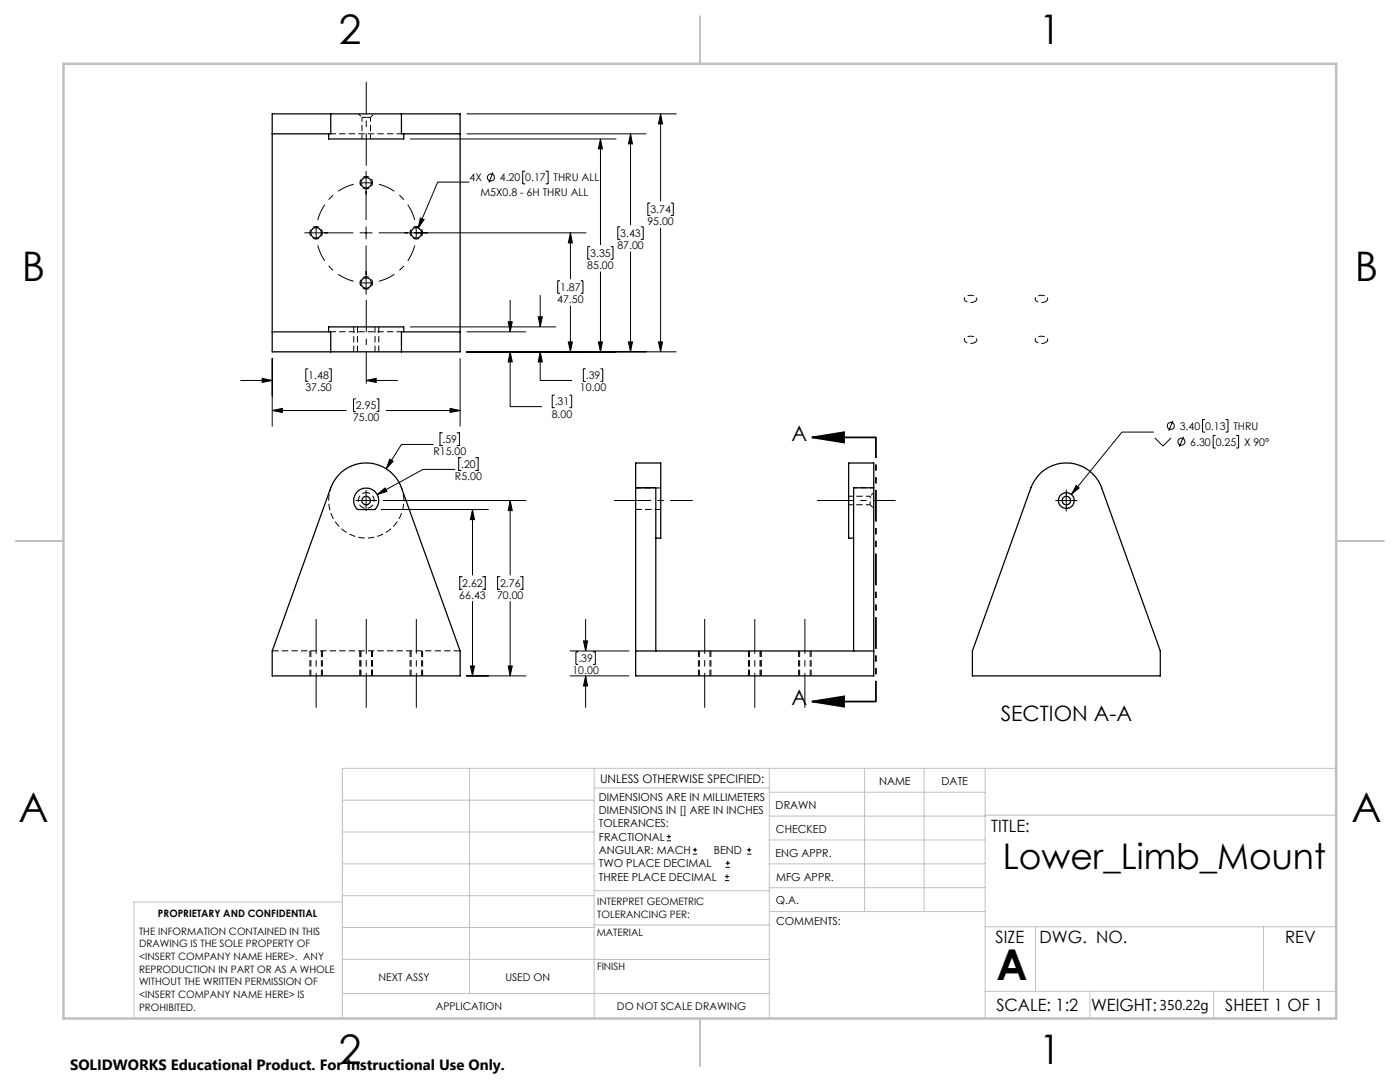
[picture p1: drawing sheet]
<svg xmlns="http://www.w3.org/2000/svg" width="279mm" height="216mm" viewBox="0 0 279 216" stroke-linecap="round" stroke-linejoin="round" font-family="sans-serif">
<g fill="none" stroke="#000" stroke-width=".2" stroke-dasharray="1.3 .6" stroke-linecap="butt">
<path d="M70.6 65.2v5M71.3 65.2v5M74.8 65.2v5M75.6 70.2v-5M131.9 97.4h-5M131.9 101.7h-5M54.3 129.9h37.5M61.8 134.9v-5M62 129.9v5M64.1 134.9v-5M64.3 134.9v-5M71.8 134.9v-5"/>
<path d="M72 129.9v5M74.1 134.9v-5M74.3 134.9v-5M81.8 134.9v-5M82 129.9v5M84.1 134.9v-5M84.3 134.9v-5M139.4 134.9v-5M139.6 129.9v5M141.7 134.9v-5M141.9 134.9v-5M149.4 134.9v-5"/>
<path d="M149.6 129.9v5M151.7 134.9v-5M151.9 134.9v-5M159.4 134.9v-5M159.6 129.9v5M161.7 134.9v-5M161.9 134.9v-5"/>
</g>
<path d="M66 97.3a7.5 7.5 0 0 0 7.1 10.1 7.5 7.5 0 0 0 7.1-10.1" fill="none" stroke="#000" stroke-width=".2" stroke-dasharray="1.3 .6" stroke-dashoffset=".6" stroke-linecap="butt"/>
<path d="M71.5 22.7l.7 .7M73.9 23.4l.8-.7M74.3 36.4a1.25 1.25 0 0 0-1.8-1.1 1.25 1.25 0 0 0-.1 2.2 1.25 1.25 0 0 0 1.9-.9v-.2M64.3 46.4a1.25 1.25 0 0 0-1.8-1.1 1.25 1.25 0 0 0-.1 2.2 1.25 1.25 0 0 0 1.9-.9v-.2M74.3 56.4a1.25 1.25 0 0 0-1.8-1.1 1.25 1.25 0 0 0-.1 2.2 1.25 1.25 0 0 0 1.9-.9v-.2M84.3 46.4a1.25 1.25 0 0 0-1.8-1.1 1.25 1.25 0 0 0-.1 2.2 1.25 1.25 0 0 0 1.9-.9v-.2M73.1 98.3a1.58 1.58 0 0 1 1.4 2.3 1.58 1.58 0 0 1-2.7 .2 1.58 1.58 0 0 1 1-2.5h.3M126.9 97.3h4M170.4 97.3h4M174.4 98.3l-.7 .7M173.7 100.7l.7 .7" fill="none" stroke="#000" stroke-width=".2" stroke-dasharray="1.3 .6" stroke-dashoffset=".5" stroke-linecap="butt"/>
<g fill="none" stroke="#000" stroke-width=".25">
<path d="M65.6 26.7v1h15v-1M66 22.7h14.1M66 22.7h-11.7v47.5h11.7M66 22.7v4h-11.7M80.1 22.7h11.7v47.5h-11.7M80.1 22.7v4h11.7M54.3 66.2h11.7v4M65.6 66.2v-1h15v1M66 70.2h14.1M91.8 66.2h-11.7v4M67.7 94.7a7.5 7.5 0 0 1 12.4 2.6l11.7 32.6v5h-37.5v-5l11.7-32.6 .5-1.1zM71.3 98.1a2.51 2.51 0 0 1 3.6 0 2.51 2.51 0 0 1-.1 3.6h-3.5a2.53 2.53 0 0 1 0-3.6z"/>
<path d="M126.9 97.3v-4.9h5v15h-1M126.9 97.3v37.6h47.5v-37.6M126.9 97.3h4v32.6M174.4 97.3v-4.9h-5v15h1M174.4 97.3h-4v32.6M207.4 94.7a7.5 7.5 0 0 1 12.5 2.6l11.7 32.6v5h-37.5v-5l11.6-32.6 .6-1.1zM126.9 129.9h47.5"/>
<circle cx="73.1" cy="36.5" r="1.05"/>
<circle cx="63.1" cy="46.5" r="1.06"/>
<circle cx="73.1" cy="56.5" r="1.04"/>
<circle cx="83.1" cy="46.5" r="1.06"/>
<circle cx="73.1" cy="99.9" r=".84"/>
<circle cx="212.8" cy="99.9" r="1.58"/>
<circle cx="212.8" cy="99.9" r=".85"/>
</g>
<path d="M173.7 99v1.7" fill="none" stroke="#000" stroke-width=".2" stroke-dasharray="1.3 .6" stroke-dashoffset=".9" stroke-linecap="butt"/>
<path d="M72.2 23.4h.9M72.2 23.4v4.3M73.1 23.4h.8M73.9 27.7v-4.3M173.7 99h-4.3M169.4 100.7h4.3" fill="none" stroke="#000" stroke-width=".2" stroke-dasharray="1.3 .6" stroke-dashoffset=".4" stroke-linecap="butt"/>
<path d="M66 26.7h14.2M66 66.2h14.2" fill="none" stroke="#000" stroke-width=".2" stroke-dasharray="1.3 .6" stroke-dashoffset=".2" stroke-linecap="butt"/>
<g fill="none" stroke="#000" stroke-width=".2">
<path d="M71.8 36.5h2.5M73.1 34.1v9.8M81.8 27.7h41.2M93.1 26.7h35.9M93.1 22.7h41.9M93.7 36.3h-6.4l-3.8 9.2M98.4 34.4l-.8 2M104.8 34.1h-.5v2.6h.5M108.9 34.1h.5v2.6h-.5M119.8 27.7l.4 2h-.8zM119.8 27.7v21.2M125.8 26.7l.4 2h-.8z"/>
<path d="M125.8 26.7v18.2M131.8 22.7l.4 2h-.8zM131.8 22.7v17.5M60.7 46.5h9.8M63.1 45.2v2.5M71.8 46.5h2.5M71.8 56.4l1.1 .1 1.4-.1M73.1 45.2v2.5M73.1 49v9.8M75.6 46.5h41.4M83 45.2v2.5M83.9 43.5l.7 .3-1.1 1.7z"/>
<path d="M101.8 59.9v6.3M107.8 58.9v6.3M111.8 56h-.5v2.5h.5M113.8 46.5l.4 2h-.8zM113.8 46.5v9.2M115.9 56h.4v2.5h-.4M117.8 49.2h-.5v2.5h.5M119.8 54.2v16M121.9 49.2h.4v2.5h-.4M123.8 45.3h-.5v2.5h.5M125.8 50.2v20M127.9 45.3h.5v2.5h-.5"/>
<path d="M129.8 40.5h-.5v2.5h.5M131.8 45.4v24.8M133.9 40.5h.5v2.5h-.5M48 75.9h6.3M52.3 75.5l2 .4-2 .4zM54.3 71.5v13.6M61.5 73.6h-.5v2.5h.5M65.6 73.6h.5v2.5h-.5M71 79.6h-.4v2.5h.4M73.1 75.9l2-.4v.8zM73.1 75.9h6.3M75.1 79.6h.5v2.5h-.5"/>
<path d="M81.8 65.2h29.2M91.8 71.5v13.6M93.1 70.2h41.9M93.1 66.2h11.9M101.4 64.2h.8l-.4 2zM101.8 70.2l.4 2h-.8zM101.8 70.2v10.9h6.4M107.4 63.2h.8l-.4 2zM107.8 70.2l.4 2h-.8zM107.8 70.2v5.7h6.4M110.7 78.8h-.5v2.6h.5M113.4 68.2h.8l-.4 2z"/>
<path d="M113.6 78.8h.5v2.6h-.5M113.8 61v9.2M116.9 73.6h-.5v2.5h.5M119.4 68.2h.8l-.4 2zM119.8 73.6h.5v2.5h-.5M125.4 68.2h.8l-.4 2zM131.4 68.2h.8l-.4 2zM54.3 81.9l2-.4v.8zM54.3 81.9h14.8M70.9 99.9h4.3M73.1 97.8v4.2M75.3 98.7l1.5-1.3 .4 .7z"/>
<path d="M76.5 99.9h28.5M77 81.9h14.8M77.8 91.6l.7 .4-1.4 1.5zM86.5 88.7h-6.4l-3 4.8M88.3 86.4h-.5v2.5h.5M89.8 81.5l2 .4-2 .4zM90.8 93.7h-6.4l-9.1 5M91.2 86.4h.5v2.5h-.5M92 91.3h-.5v2.6h.5M94.9 91.3h.5v2.6h-.5M101.8 99.9l.4 2h-.8zM101.8 99.9v14.9"/>
<path d="M210.7 99.9h4.2M212.8 97.8v4.2M214.8 96.9l.6 .5-1.6 1.3zM230.3 86.2h-6.4l-10.1 12.5M230.5 87.4l1.6 1.6 1.6-1.6M234.1 84l-.8 2M236.2 87.1l-.8 2M240.5 83.7h-.5v2.5h.5M242.6 86.9h-.5v2.5h.5M244.6 83.7h.5v2.5h-.5M246.7 86.9h.5v2.5h-.5M76.1 101.7h21.4"/>
<path d="M92.3 115.1h-.5v2.5h.5M94.3 101.7l.4 2h-.8zM94.3 101.7v13.1M96.3 115.1h.5v2.5h-.5M99.8 115.1h-.5v2.5h.5M103.9 115.1h.5v2.5h-.5M93.1 134.9h11.9M93.9 132.9h.8l-.4 2zM94.3 120v14.9M101.4 132.9h.8l-.4 2zM101.8 120v14.9M113.7 134.9h11.9"/>
<path d="M113.7 129.9h11.9M115.4 130.1h-.5v2.5h.5M116.5 127.9h.8l-.4 2zM116.9 134.9l.4 2h-.8zM116.9 123.5v6.4M116.9 134.9v6.3M118.3 130.1h.5v2.5h-.5M133.1 167.8h.8M133.1 166.9h.8M133.5 166.5v.9M138.3 170.4h.8M138.3 169.6h.8"/>
<path d="M138.7 169.2v.8M144.7 175.7h.8M144.7 174.9h.8M144.8 173.1h.9M144.8 172.2h.9M145.1 174.5v.8M145.2 171.8v.8M149.1 170.4h.8M149.1 169.6h.8M149.5 169.2v.8"/>
<circle cx="98" cy="35.4" r=".71"/>
<circle cx="233.7" cy="85" r=".71"/>
<circle cx="235.8" cy="88.2" r=".71"/>
</g>
<path d="M162.1 87.3l6.4-1v2zM162.1 87.3h12.7M162.1 140l6.4-1v2zM162.1 140h12.7" fill="none" stroke="#000" stroke-width=".35"/>
<path d="M194.6 68.3a.61 .61 0 0 0 .3-.7 .61 .61 0 0 0-.7-.4 1.23 1.23 0 0 0-1.7 .7 1.61 1.61 0 0 0 2.1 .4M194.6 60.2a.61 .61 0 0 0 .3-.8 .61 .61 0 0 0-.7-.4 1.23 1.23 0 0 0-1.7 .8 1.61 1.61 0 0 0 2.1 .4M208.7 68.3a.61 .61 0 0 0 .4-.7 .61 .61 0 0 0-.7-.4 1.23 1.23 0 0 0-1.8 .7 1.61 1.61 0 0 0 2.1 .4M208.7 60.2a.61 .61 0 0 0 .4-.8 .61 .61 0 0 0-.7-.4 1.23 1.23 0 0 0-1.8 .8 1.61 1.61 0 0 0 2.1 .4" fill="none" stroke="#000" stroke-width=".2" stroke-dasharray="1.3 .6" stroke-dashoffset=".3" stroke-linecap="butt"/>
<path d="M70.6 36.8a10 10 0 0 0-7.2 7.1M63.4 49a10 10 0 0 0 7.2 7.1M75.6 56.1a10 10 0 0 0 7.2-7.1M82.8 43.9a10 10 0 0 0-7.2-7.1" fill="none" stroke="#000" stroke-width=".2" stroke-dasharray="15.2 1.3 1.3 1.3" stroke-dashoffset="11.8" stroke-linecap="butt"/>
<path d="M63.1 141.2v-17.7M73.1 141.2v-17.7M83.1 141.2v-17.7M140.6 141.2v-17.7M150.6 141.2v-17.7M160.6 141.2v-17.7" fill="none" stroke="#000" stroke-width=".2" stroke-dasharray="15.2 1.3 1.3 1.3" stroke-dashoffset="8.3" stroke-linecap="butt"/>
<path d="M73.1 33v-16.7M73.1 76.5v-16.7" fill="none" stroke="#000" stroke-width=".2" stroke-dasharray="15.2 1.3 1.3 1.3" stroke-dashoffset="8.8" stroke-linecap="butt"/>
<path d="M122.5 99.9h15.7M163 99.9h15.7" fill="none" stroke="#000" stroke-width=".2" stroke-dasharray="15.2 1.3 1.3 1.3" stroke-dashoffset="7.9" stroke-linecap="butt"/>
<path d="M174.8 87.3v52.7" fill="none" stroke="#000" stroke-width=".35" stroke-dasharray="6.3 1.3 1.3 1.3 1.3 1.3" stroke-dashoffset="2.2" stroke-linecap="butt"/>
<g fill="none" stroke="#c0c0c0" stroke-width=".2">
<path d="M68.3 159.7h50.3M93.7 153.3v44.9M118.6 153.3v49.9M118.6 157.2h34.9M153.5 153.3v49.9M153.5 158.1h43.1M172.5 153.3v28.6M184.4 153.3v28.6M196.6 153.3v49.9M266.7 153.3h-198.4v49.9M68.3 178.7h50.3M68.3 172.4h50.3"/>
<path d="M68.3 166h50.3M68.3 180h-41.6v23.2M118.6 177.7h35M153.5 167.6h43.1M153.5 162.8h43.1M153.5 172.4h43.1M153.5 177.1h43.1M196.6 162.7h70.1M68.3 198.2h85.2M68.3 191.4l85.2 .1M68.3 185.1h50.3M118.6 184.6h35"/>
<path d="M153.6 181.9h43M196.6 197.8h70.1M196.6 184.9h70.1M206.7 184.9v12.9M217.5 197.8v5.4M242.2 197.8v5.4M252.2 184.9v12.9"/>
</g>
<path d="M139.7 3.2v9.5M3.1 107.9h9.6M266.7 107.9h9.5M139.7 203.2v9.6" fill="none" stroke="#c0c0c0" stroke-width=".25"/>
<path d="M12.7 12.7h254v190.5h-254z" fill="none" stroke="#c0c0c0" stroke-width=".5"/>
<g fill="#000">
<path d="M162.1 87.3l6.4-1v2zM162.1 140l6.4-1v2z"/>
<path d="M101.4 132.9h.8l-.4 2zM101.8 99.9l.4 2h-.8zM93.9 132.9h.8l-.4 2zM94.3 101.7l.4 2h-.8zM75.3 98.7l1.9-.6-.4-.7zM77.8 91.6l-.7 1.9 1.4-1.5z"/>
<path d="M116.9 134.9l.4 2h-.8zM116.5 127.9h.8l-.4 2zM101.8 70.2l.4 2h-.8zM101.4 64.2h.8l-.4 2zM107.8 70.2l.4 2h-.8zM107.4 63.2h.8l-.4 2zM113.4 68.2h.8l-.4 2zM113.8 46.5l.4 2h-.8zM119.4 68.2h.8l-.4 2zM119.8 27.7l.4 2h-.8zM125.4 68.2h.8l-.4 2zM125.8 26.7l.4 2h-.8zM131.4 68.2h.8l-.4 2zM131.8 22.7l.4 2h-.8zM83.9 43.5l-.4 2 1.1-1.7zM52.3 75.5l2 .4-2 .4zM73.1 75.9l2-.4v.8zM54.3 81.9l2-.4v.8zM89.8 81.5l2 .4-2 .4zM214.8 96.9l-1 1.8 1.6-1.3z"/>
</g>
<text font-size="8.5" x="198.9" y="195.5">A</text>
<g font-size="8.1">
<text x="67.6" y="8.9">2</text>
<text x="207.3" y="8.9">1</text>
<text x="4.4" y="56.1">B</text>
<text x="270.4" y="56.1">B</text>
<text x="3.7" y="164.1">A</text>
<text x="269.7" y="164.1">A</text>
<text x="67.6" y="212.4">2</text>
<text x="207.3" y="212.4">1</text>
</g>
<text font-size="7.1" x="200.1" y="173.4">Lower_Limb_Mount</text>
<g font-size="4.2">
<text x="158" y="88">A</text>
<text x="158" y="140.7">A</text>
<text x="199.7" y="144">SECTION A-A</text>
</g>
<g font-size="3.4">
<text x="197.8" y="166">TITLE:</text>
<text x="198.7" y="188.1">SIZE</text>
<text x="207.5" y="188.1">DWG. NO.</text>
<text x="256.5" y="188.2">REV</text>
<text x="198.8" y="201.7">SCALE: 1:2</text>
<text x="217.7" y="201.8">WEIGHT:</text>
<text x="244.5" y="201.7">SHEET 1 OF 1</text>
</g>
<text font-size="3" x="14" y="213.5">SOLIDWORKS Educational Product. For Instructional Use Only.</text>
<text font-size="2.8" x="231.4" y="201.5">350.22g</text>
<text font-size="2.4" x="119.8" y="156.2">UNLESS OTHERWISE SPECIFIED:</text>
<g font-size="2.2">
<text x="119.5" y="159.8">DIMENSIONS ARE IN MILLIMETERS</text>
<text x="154.8" y="161.4">DRAWN</text>
<text x="175.4" y="156.6">NAME</text>
<text x="187.9" y="156.7">DATE</text>
<text x="119.5" y="162.4">DIMENSIONS IN [] ARE IN INCHES</text>
<text x="119.5" y="165.1">TOLERANCES:</text>
<text x="119.5" y="167.8">FRACTIONAL</text>
<text x="154.9" y="166.3">CHECKED</text>
<text x="119.5" y="170.4">ANGULAR: MACH</text>
<text x="119.5" y="173.1">TWO PLACE DECIMAL</text>
<text x="142.5" y="170.4">BEND</text>
<text x="154.8" y="170.9">ENG APPR.</text>
<text x="119.5" y="175.7">THREE PLACE DECIMAL</text>
<text x="154.9" y="175.7">MFG APPR.</text>
<text x="154.9" y="180.4">Q.A.</text>
<text x="154.9" y="184.6">COMMENTS:</text>
</g>
<g font-size="2.1">
<text x="93.7" y="36.2">4X</text>
<text x="95.9" y="39">M5X0.8 - 6H THRU ALL</text>
<text x="99.7" y="36.2">4.20</text>
<text x="104.8" y="36.2">0.17</text>
<text x="110.5" y="36.2">THRU ALL</text>
<text x="123.8" y="47.3">3.43</text>
<text x="129.2" y="45">95.00</text>
<text x="129.8" y="42.5">3.74</text>
<text x="117.2" y="53.7">85.00</text>
<text x="117.8" y="51.3">3.35</text>
<text x="123.2" y="49.7">87.00</text>
<text x="111.8" y="58.1">1.87</text>
<text x="111.2" y="60.5">47.50</text>
<text x="61.5" y="75.6">1.48</text>
<text x="116.9" y="75.6">.39</text>
<text x="60.9" y="78.1">37.50</text>
<text x="71" y="81.6">2.95</text>
<text x="110.1" y="83.3">8.00</text>
<text x="110.7" y="80.9">.31</text>
<text x="115.7" y="78.1">10.00</text>
<text x="70.5" y="84.1">75.00</text>
<text x="88.3" y="88.4">.59</text>
<text x="235.4" y="85.8">3.40</text>
<text x="237.6" y="88.9">6.30</text>
<text x="240.5" y="85.8">0.13</text>
<text x="242.6" y="88.9">0.25</text>
<text x="246.2" y="85.8">THRU</text>
<text x="248.3" y="88.9">X 90°</text>
<text x="86.5" y="90.9">R15.00</text>
<text x="90.8" y="95.8">R5.00</text>
<text x="92" y="93.4">.20</text>
<text x="91.7" y="119.5">66.43</text>
<text x="92.3" y="117.1">2.62</text>
<text x="99.2" y="119.5">70.00</text>
<text x="99.8" y="117.1">2.76</text>
<text x="114.2" y="134.5">10.00</text>
<text x="115.4" y="132.1">.39</text>
<text x="75.5" y="195.7">NEXT ASSY</text>
<text x="100.9" y="195.7">USED ON</text>
<text x="86.9" y="201.5">APPLICATION</text>
<text x="123.1" y="201.6">DO NOT SCALE DRAWING</text>
</g>
<g font-size="2">
<text x="31.5" y="182.9">PROPRIETARY AND CONFIDENTIAL</text>
<text x="119.2" y="180.6">INTERPRET GEOMETRIC</text>
<text x="119.2" y="183.1">TOLERANCING PER:</text>
<text x="27.8" y="186.5">THE INFORMATION CONTAINED IN THIS</text>
<text x="27.8" y="189">DRAWING IS THE SOLE PROPERTY OF</text>
<text x="27.8" y="191.6">&lt;INSERT COMPANY NAME HERE&gt;. ANY</text>
<text x="119.1" y="186.7">MATERIAL</text>
<text x="27.8" y="194.1">REPRODUCTION IN PART OR AS A WHOLE</text>
<text x="27.8" y="196.6">WITHOUT THE WRITTEN PERMISSION OF</text>
<text x="119.1" y="193.5">FINISH</text>
<text x="27.8" y="199.1">&lt;INSERT COMPANY NAME HERE&gt; IS</text>
<text x="27.8" y="201.7">PROHIBITED.</text>
</g>
</svg>
